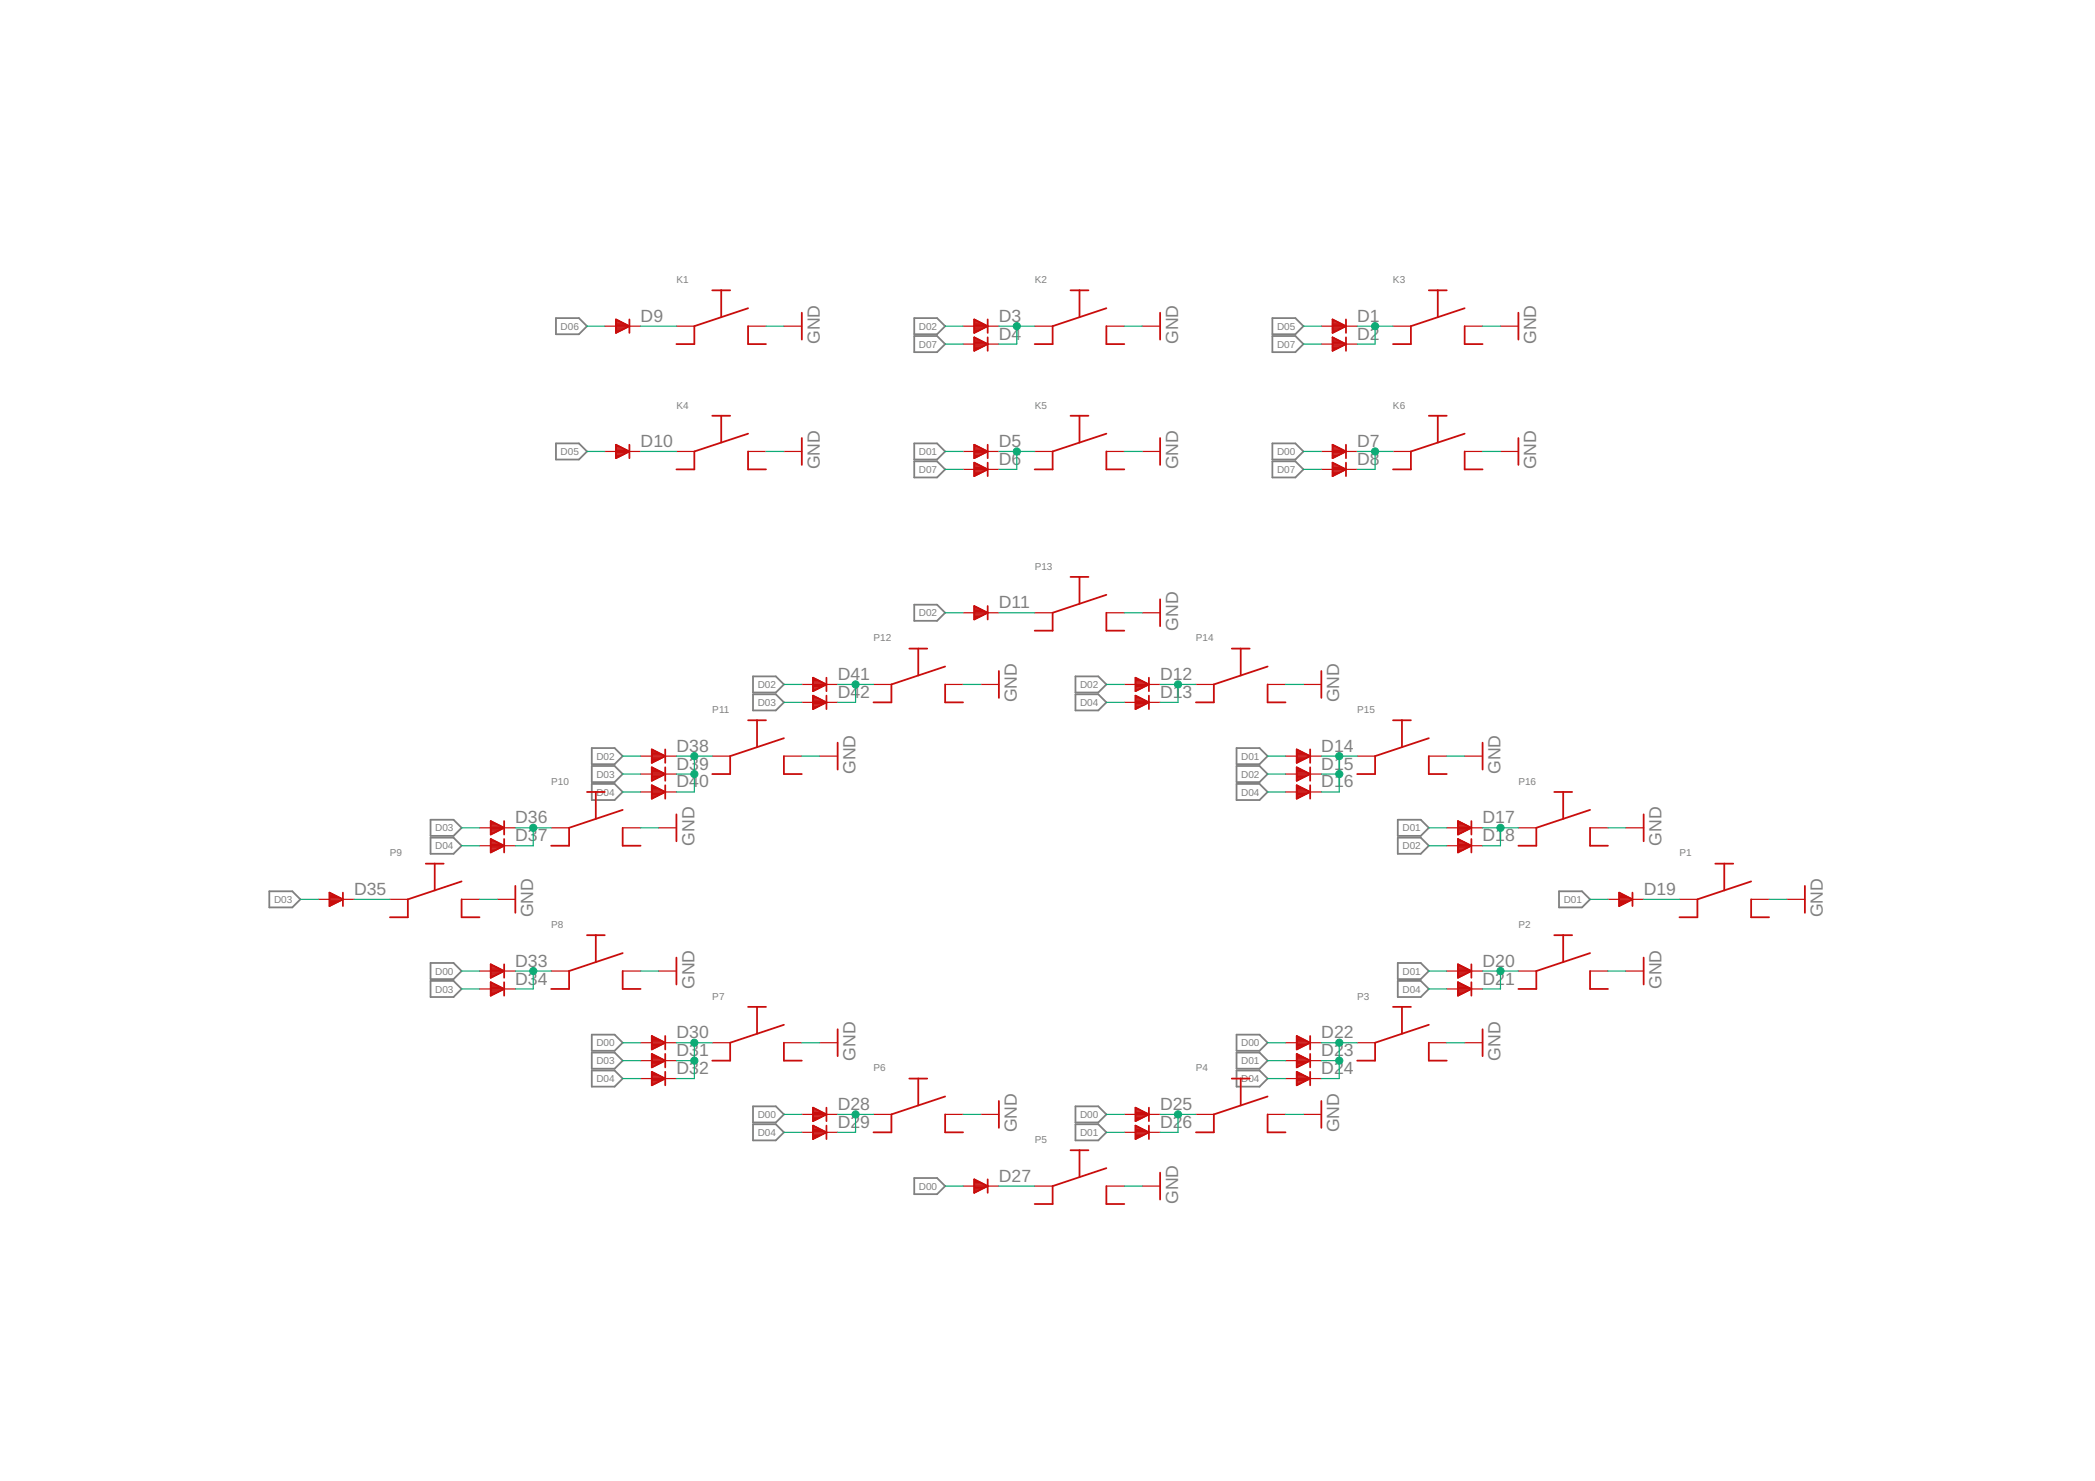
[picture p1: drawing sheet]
<svg xmlns="http://www.w3.org/2000/svg" width="297mm" height="210mm" viewBox="0 0 297 210" stroke-linecap="round" stroke-linejoin="round" font-family="sans-serif">
<g fill="none" stroke="#808080" stroke-width=".25">
<path d="M78.8 45.1h3.3l1.1 1.1-1.1 1.2h-3.3zM129.6 47.6h3.3l1.1 1.2-1.1 1.1h-3.3zM129.6 45.1h3.3l1.1 1.1-1.1 1.2h-3.3zM180.4 47.6h3.3l1.1 1.2-1.1 1.1h-3.3zM180.4 45.1h3.3l1.1 1.1-1.1 1.2h-3.3zM78.8 62.8h3.3l1.1 1.2-1.1 1.1h-3.3zM129.6 62.8h3.3l1.1 1.2-1.1 1.1h-3.3zM129.6 65.4h3.3l1.1 1.1-1.1 1.2h-3.3zM180.4 62.8h3.3l1.1 1.2-1.1 1.1h-3.3zM180.4 65.4h3.3l1.1 1.1-1.1 1.2h-3.3zM106.8 95.9h3.2l1.1 1.1-1.1 1.1h-3.2zM106.8 98.4h3.2l1.1 1.1-1.1 1.2h-3.2z"/>
<path d="M129.6 85.7h3.3l1.1 1.1-1.1 1.2h-3.3zM152.5 95.9h3.2l1.2 1.1-1.2 1.1h-3.2zM152.5 98.4h3.2l1.2 1.1-1.2 1.2h-3.2zM61 116.2h3.3l1.1 1.1-1.1 1.2h-3.3zM61 118.7h3.3l1.1 1.2-1.1 1.1h-3.3zM83.9 108.6h3.2l1.2 1.1-1.2 1.1h-3.2zM83.9 106h3.2l1.2 1.2-1.2 1.1h-3.2zM83.9 111.1h3.2l1.2 1.1-1.2 1.2h-3.2zM175.3 108.6h3.3l1.1 1.1-1.1 1.1h-3.3zM175.3 106h3.3l1.1 1.2-1.1 1.1h-3.3zM175.3 111.1h3.3l1.1 1.1-1.1 1.2h-3.3zM198.2 118.7h3.2l1.2 1.2-1.2 1.1h-3.2z"/>
<path d="M198.2 116.2h3.2l1.2 1.1-1.2 1.2h-3.2zM38.2 126.3h3.2l1.2 1.2-1.2 1.1h-3.2zM61 136.5h3.3l1.1 1.1-1.1 1.2h-3.3zM61 139h3.3l1.1 1.2-1.1 1.1h-3.3zM198.2 136.5h3.2l1.2 1.1-1.2 1.2h-3.2zM198.2 139h3.2l1.2 1.2-1.2 1.1h-3.2zM221 126.3h3.3l1.1 1.2-1.1 1.1h-3.3zM83.9 146.6h3.2l1.2 1.2-1.2 1.1h-3.2zM83.9 149.2h3.2l1.2 1.1-1.2 1.2h-3.2zM83.9 151.7h3.2l1.2 1.2-1.2 1.1h-3.2zM106.8 156.8h3.2l1.1 1.1-1.1 1.2h-3.2zM106.8 159.3h3.2l1.1 1.2-1.1 1.1h-3.2z"/>
<path d="M152.5 156.8h3.2l1.2 1.1-1.2 1.2h-3.2zM152.5 159.3h3.2l1.2 1.2-1.2 1.1h-3.2zM175.3 146.6h3.3l1.1 1.2-1.1 1.1h-3.3zM175.3 149.2h3.3l1.1 1.1-1.1 1.2h-3.3zM175.3 151.7h3.3l1.1 1.2-1.1 1.1h-3.3zM129.6 167h3.3l1.1 1.1-1.1 1.1h-3.3z"/>
</g>
<g fill="none" stroke="#c90d0c" stroke-width=".25">
<path d="M87.3 45.3l1.9 .9-1.9 1zM89.2 45.3v1.9M101 41.1h2.5M101 58.9h2.5M102.3 41.1v3.9M102.3 58.9v3.8M106.1 43.7l-7.7 2.5v2.6h-2.5M106.1 46.2v2.6h2.5M113.7 44.3v3.8M138.1 45.3l1.9 .9-1.9 1zM138.1 47.8l1.9 1-1.9 .9zM140 45.3v1.9"/>
<path d="M140 47.8v1.9M151.8 41.1h2.5M151.8 58.9h2.5M153.1 41.1v3.9M153.1 58.9v3.8M156.9 43.7l-7.7 2.5v2.6h-2.5M156.9 46.2v2.6h2.5M164.5 44.3v3.8M188.9 45.3l1.9 .9-1.9 1zM188.9 47.8l1.9 1-1.9 .9zM190.8 45.3v1.9M190.8 47.8v1.9"/>
<path d="M202.6 41.1h2.5M202.6 58.9h2.5M203.9 41.1v3.9M203.9 58.9v3.8M207.7 43.7l-7.7 2.5v2.6h-2.5M207.7 46.2v2.6h2.5M215.3 44.3v3.8M87.3 63l1.9 1-1.9 .9zM89.2 63v1.9M106.1 61.5l-7.7 2.5v2.5h-2.5M106.1 64v2.5h2.5M113.7 62.1v3.8"/>
<path d="M138.1 63l1.9 1-1.9 .9zM138.1 65.6l1.9 .9-1.9 1zM140 63v1.9M140 65.6v1.9M156.9 61.5l-7.7 2.5v2.5h-2.5M156.9 64v2.5h2.5M164.5 62.1v3.8M188.9 63l1.9 1-1.9 .9zM188.9 65.6l1.9 .9-1.9 1zM190.8 63v1.9M190.8 65.6v1.9M207.7 61.5l-7.7 2.5v2.5h-2.5"/>
<path d="M207.7 64v2.5h2.5M215.3 62.1v3.8M115.3 96.1l1.9 .9-1.9 1zM115.3 98.6l1.9 .9-1.9 1zM117.2 96.1v1.9M117.2 98.6v1.9M128.9 91.9h2.6M130.2 91.9v3.8M134 94.5l-7.6 2.5v2.5h-2.6M134 97v2.5h2.5M138.1 85.9l1.9 .9-1.9 1zM140 85.9v1.9"/>
<path d="M141.6 95.1v3.8M151.8 81.8h2.5M153.1 81.8v3.8M156.9 84.3l-7.7 2.5v2.6h-2.5M156.9 86.8v2.6h2.5M161 96.1l1.9 .9-1.9 1zM161 98.6l1.9 .9-1.9 1zM162.9 96.1v1.9M162.9 98.6v1.9M164.5 84.9v3.9M174.6 91.9h2.6M175.9 91.9v3.8"/>
<path d="M179.7 94.5l-7.6 2.5v2.5h-2.5M179.7 97v2.5h2.6M187.3 95.1v3.8M69.6 116.4l1.9 .9-1.9 1zM69.6 118.9l1.9 1-1.9 .9zM71.5 116.4v1.9M71.5 118.9v1.9M83.2 112.2h2.5M84.5 112.2v3.9M88.3 114.8l-7.6 2.5v2.6h-2.6M88.3 117.3v2.6h2.5M92.4 106.2l1.9 1-1.9 .9z"/>
<path d="M92.4 108.8l1.9 .9-1.9 1zM92.4 111.3l1.9 .9-1.9 1zM94.3 106.2v1.9M94.3 108.8v1.9M94.3 111.3v1.9M95.9 115.4v3.8M106.1 102.1h2.5M107.3 102.1v3.8M111.1 104.6l-7.6 2.6v2.5h-2.5M111.1 107.2v2.5h2.6M118.8 105.3v3.8M183.9 106.2l1.9 1-1.9 .9z"/>
<path d="M183.9 108.8l1.9 .9-1.9 1zM183.9 111.3l1.9 .9-1.9 1zM185.8 106.2v1.9M185.8 108.8v1.9M185.8 111.3v1.9M197.5 102.1h2.5M198.8 102.1v3.8M202.6 104.6l-7.6 2.6v2.5h-2.6M202.6 107.2v2.5h2.5M206.7 116.4l1.9 .9-1.9 1zM206.7 118.9l1.9 1-1.9 .9zM208.6 116.4v1.9"/>
<path d="M208.6 118.9v1.9M210.2 105.3v3.8M220.4 112.2h2.5M221.6 112.2v3.9M225.4 114.8l-7.6 2.5v2.6h-2.5M225.4 117.3v2.6h2.6M233 115.4v3.8M46.7 126.5l1.9 1-1.9 .9zM48.6 126.5v1.9M60.4 122.4h2.5M61.6 122.4v3.8M65.4 124.9l-7.6 2.6v2.5h-2.5"/>
<path d="M65.4 127.5v2.5h2.6M69.6 136.7l1.9 .9-1.9 1zM69.6 139.2l1.9 1-1.9 .9zM71.5 136.7v1.9M71.5 139.2v1.9M73.1 125.6v3.8M83.2 132.5h2.5M84.5 132.5v3.9M88.3 135.1l-7.6 2.5v2.6h-2.6M88.3 137.6v2.6h2.5M95.9 135.7v3.8M206.7 136.7l1.9 .9-1.9 1z"/>
<path d="M206.7 139.2l1.9 1-1.9 .9zM208.6 136.7v1.9M208.6 139.2v1.9M220.4 132.5h2.5M221.6 132.5v3.9M225.4 135.1l-7.6 2.5v2.6h-2.5M225.4 137.6v2.6h2.6M229.6 126.5l1.9 1-1.9 .9zM231.5 126.5v1.9M233 135.7v3.8M243.2 122.4h2.5M244.5 122.4v3.8"/>
<path d="M248.3 124.9l-7.6 2.6v2.5h-2.6M248.3 127.5v2.5h2.5M255.9 125.6v3.8M92.4 146.8l1.9 1-1.9 .9zM92.4 149.4l1.9 .9-1.9 1zM92.4 151.9l1.9 1-1.9 .9zM94.3 146.8v1.9M94.3 149.4v1.9M94.3 151.9v1.9M106.1 142.7h2.5M107.3 142.7v3.8M111.1 145.2l-7.6 2.6v2.5h-2.5"/>
<path d="M111.1 147.8v2.5h2.6M115.3 157l1.9 .9-1.9 1zM115.3 159.5l1.9 1-1.9 .9zM117.2 157v1.9M117.2 159.5v1.9M118.8 145.9v3.8M128.9 152.9h2.6M130.2 152.9v3.8M134 155.4l-7.6 2.5v2.6h-2.6M134 157.9v2.6h2.5M141.6 156v3.9M161 157l1.9 .9-1.9 1z"/>
<path d="M161 159.5l1.9 1-1.9 .9zM162.9 157v1.9M162.9 159.5v1.9M174.6 152.9h2.6M175.9 152.9v3.8M179.7 155.4l-7.6 2.5v2.6h-2.5M179.7 157.9v2.6h2.6M183.9 146.8l1.9 1-1.9 .9zM183.9 149.4l1.9 .9-1.9 1zM183.9 151.9l1.9 1-1.9 .9zM185.8 146.8v1.9M185.8 149.4v1.9"/>
<path d="M185.8 151.9v1.9M187.3 156v3.9M197.5 142.7h2.5M198.8 142.7v3.8M202.6 145.2l-7.6 2.6v2.5h-2.6M202.6 147.8v2.5h2.5M210.2 145.9v3.8M138.1 167.2l1.9 .9-1.9 1zM140 167.2v1.9M151.8 163h2.5M153.1 163v3.8M156.9 165.6l-7.7 2.5v2.5h-2.5"/>
<path d="M156.9 168.1v2.5h2.5M164.5 166.2v3.8"/>
</g>
<g fill="none" stroke="#c90d0c" stroke-width=".17">
<path d="M85.7 46.2h1.6M87.3 47.1h.2M87.3 47h.4M87.3 46.9h.7M87.3 46.7h.9M87.3 46.6h1.2M87.3 46.5h1.4M87.3 46.4h1.6M87.3 46.2h1.9M87.3 46.1h1.8M87.3 46h1.5M87.3 45.9h1.3"/>
<path d="M87.3 45.8h1M87.3 45.7h.8M87.3 45.5h.6M87.3 45.4h.3M87.3 45.3h.1M87.3 45.3l1.9 .9-1.9 1zM89.2 46.2h1.6M95.9 46.2h2.5M106.1 46.2h2.5M111.1 46.2h2.6M136.5 46.2h1.6M136.5 48.8h3.5"/>
<path d="M138.1 47.1h.2M138.1 47h.4M138.1 46.9h.7M138.1 46.7h.9M138.1 46.6h1.2M138.1 46.5h1.4M138.1 46.4h1.6M138.1 46.2h1.9M138.1 46.1h1.8M138.1 46h1.5M138.1 45.9h1.3M138.1 45.8h1"/>
<path d="M138.1 45.7h.8M138.1 45.5h.6M138.1 45.4h.3M138.1 45.3h.1M138.1 49.6h.2M138.1 49.5h.4M138.1 49.4h.7M138.1 49.3h.9M138.1 49.1h1.2M138.1 49h1.4M138.1 48.9h1.6M138.1 48.7h1.7"/>
<path d="M138.1 48.6h1.5M138.1 48.4h1.3M138.1 48.3h1M138.1 48.2h.8M138.1 48.1h.5M138.1 47.9h.3M138.1 47.8h.1M138.1 45.3l1.9 .9-1.9 1zM138.1 47.8v1.9l1.9-.9M138.1 47.8l1.9 1M140 46.2h1.6M140 48.8h1.6"/>
<path d="M146.7 46.2h2.5M156.9 46.2h2.5M161.9 46.2h2.6M187.3 46.2h1.6M187.3 48.8h3.5M188.9 45.3l1.9 .9-1.9 1zM188.9 47.8v1.9l1.9-.9M188.9 47.1h.2M188.9 47h.4M188.9 46.9h.7M188.9 46.7h.9M188.9 46.6h1.1"/>
<path d="M188.9 46.5h1.4M188.9 46.4h1.6M188.9 46.2h1.9M188.9 46.1h1.8M188.9 46h1.5M188.9 45.9h1.3M188.9 45.8h1M188.9 45.7h.8M188.9 45.5h.6M188.9 45.4h.3M188.9 45.3h.1M188.9 47.8l1.9 1"/>
<path d="M188.9 49.6h.2M188.9 49.5h.4M188.9 49.4h.7M188.9 49.3h.9M188.9 49.1h1.2M188.9 49h1.4M188.9 48.9h1.6M188.9 48.7h1.7M188.9 48.6h1.5M188.9 48.4h1.3M188.9 48.3h1M188.9 48.2h.8"/>
<path d="M188.9 48.1h.5M188.9 47.9h.3M188.9 47.8h.1M190.8 46.2h1.6M190.8 48.8h1.6M197.5 46.2h2.5M207.7 46.2h2.5M212.7 46.2h2.6M85.7 64h5.1M87.3 64.8h.3M87.3 64.7h.5M87.3 64.6h.8"/>
<path d="M87.3 64.5h1M87.3 64.3h1.2M87.3 64.2h1.5M87.3 64.1h1.7M87.3 63.9h1.7M87.3 63.8h1.5M87.3 63.6h1.2M87.3 63.5h1M87.3 63.4h.7M87.3 63.3h.5M87.3 63.1h.2M87.3 63l1.9 1-1.9 .9z"/>
<path d="M95.9 64h2.5M106.1 64h2.5M111.1 64h2.6M136.5 64h5.1M136.5 66.5h5.1M138.1 63l1.9 1-1.9 .9zM138.1 65.6l1.9 .9-1.9 1zM138.1 64.8h.3M138.1 64.7h.5M138.1 64.6h.8M138.1 64.5h1M138.1 64.3h1.2"/>
<path d="M138.1 64.2h1.5M138.1 64.1h1.7M138.1 63.9h1.7M138.1 63.8h1.4M138.1 63.6h1.2M138.1 63.5h1M138.1 63.4h.7M138.1 63.3h.5M138.1 63.1h.2M138.1 67.5h.1M138.1 67.4h.3M138.1 67.2h.5"/>
<path d="M138.1 67.1h.8M138.1 67h1M138.1 66.9h1.3M138.1 66.8h1.5M138.1 66.6h1.7M138.1 66.4h1.7M138.1 66.3h1.4M138.1 66.2h1.2M138.1 66h.9M138.1 65.9h.7M138.1 65.8h.5M138.1 65.7h.2"/>
<path d="M146.7 64h2.5M156.9 64h2.5M161.9 64h2.6M187.3 64h5.1M187.3 66.5h3.5M188.9 63l1.9 1-1.9 .9zM188.9 64.8h.3M188.9 64.7h.5M188.9 64.6h.8M188.9 64.5h1M188.9 64.3h1.2M188.9 64.2h1.5"/>
<path d="M188.9 64.1h1.7M188.9 63.9h1.7M188.9 63.8h1.4M188.9 63.6h1.2M188.9 63.5h.9M188.9 63.4h.7M188.9 63.3h.5M188.9 63.1h.2M188.9 67.4h.3M188.9 67.2h.5M188.9 67.1h.8M188.9 67h1"/>
<path d="M188.9 66.9h1.2M188.9 66.8h1.5M188.9 66.6h1.7M188.9 66.4h1.7M188.9 66.3h1.4M188.9 66.2h1.2M188.9 66h.9M188.9 65.9h.7M188.9 65.8h.5M188.9 65.7h.2M188.9 67.5h.1M190.8 66.5l-1.9-.9v1.9"/>
<path d="M190.8 66.5h1.6M190.8 66.5l-1.9 1M197.5 64h2.5M207.7 64h2.5M212.7 64h2.6M113.7 97h3.4M113.7 99.5h1.6M115.3 97.9h.1M115.3 97.7h.4M115.3 97.6h.6M115.3 97.5h.9M115.3 97.4h1.1"/>
<path d="M115.3 97.3h1.3M115.3 97.2h1.6M115.3 96.9h1.7M115.3 96.8h1.5M115.3 96.7h1.2M115.3 96.5h1M115.3 96.4h.7M115.3 96.3h.5M115.3 96.2h.2M115.3 96.1h.1M115.3 99.9h1.1M115.3 99.8h1.4"/>
<path d="M115.3 99.7h1.6M115.3 99.6h1.8M115.3 99.4h1.7M115.3 99.3h1.4M115.3 99.2h1.2M115.3 99.1h1M115.3 99h.7M115.3 98.8h.5M115.3 98.7h.2M115.3 98.6h.1M115.3 96.1v1.9l1.9-1M115.3 98.6v1.9l1.9-1"/>
<path d="M115.3 96.1l1.9 .9M115.3 98.6l1.9 .9M117.2 97h1.6M117.2 99.5h1.6M123.8 97h2.6M134 97h2.5M136.5 86.8h1.6M138.1 85.9l1.9 .9-1.9 1zM138.1 87.7h.1M138.1 87.6h.4M138.1 87.5h.6M138.1 87.4h.9"/>
<path d="M138.1 87.3h1.1M138.1 87.1h1.3M138.1 87h1.6M138.1 86.9h1.8M138.1 86.8h1.8M138.1 86.7h1.6M138.1 86.5h1.3M138.1 86.4h1.1M138.1 86.3h.8M138.1 86.2h.6M138.1 86.1h.4M138.1 85.9h.1"/>
<path d="M139.1 97h2.5M140 86.8h1.6M146.7 86.8h2.5M156.9 86.8h2.5M159.4 97h3.4M159.4 99.5h1.6M161 96.1l1.9 .9M161 96.1v1.9l1.9-1M161 98.6v1.9l1.9-1M161 97.9h.2M161 97.7h.4M161 97.6h.6"/>
<path d="M161 97.5h.9M161 97.4h1.1M161 97.3h1.4M161 97.2h1.6M161 96.9h1.7M161 96.8h1.5M161 96.7h1.2M161 96.5h1M161 96.4h.8M161 96.3h.5M161 96.2h.3M161 96.1h.1"/>
<path d="M161 98.6l1.9 .9M161 99.9h1.1M161 99.8h1.4M161 99.7h1.6M161 99.6h1.9M161 99.4h1.7M161 99.3h1.5M161 99.2h1.2M161 99.1h1M161 99h.7M161 98.8h.5M161 98.7h.2"/>
<path d="M161 98.6h.1M161.9 86.8h2.6M162.9 97h1.6M162.9 99.5h1.6M169.6 97h2.5M179.7 97h2.6M184.8 97h2.5M68 117.3h1.6M68 119.9h1.6M69.6 118.3h.1M69.6 118.1h.2M69.6 118h.5"/>
<path d="M69.6 117.9h.7M69.6 117.8h.9M69.6 117.7h1.2M69.6 117.5h1.4M69.6 117.4h1.7M69.6 117.3h1.8M69.6 117.2h1.6M69.6 117.1h1.3M69.6 116.9h1.1M69.6 116.8h.9M69.6 116.7h.6M69.6 116.6h.4"/>
<path d="M69.6 116.5h.1M69.6 120h1.7M69.6 119.8h1.8M69.6 119.7h1.6M69.6 119.6h1.3M69.6 119.5h1.1M69.6 119.3h.8M69.6 119.2h.6M69.6 119.1h.4M69.6 119h.1M69.6 116.4l1.9 .9-1.9 1zM69.6 118.9l1.9 1-1.9 .9z"/>
<path d="M71.5 117.3h1.6M71.5 119.9h1.6M78.1 117.3h2.6M88.3 117.3h2.5M90.8 107.2h5.1M90.8 109.7h1.6M90.8 112.2h1.6M92.4 108h.2M92.4 107.9h.5M92.4 107.8h.7M92.4 107.7h1M92.4 107.5h1.2"/>
<path d="M92.4 107.4h1.5M92.4 107.3h1.7M92.4 107h1.7M92.4 106.9h1.5M92.4 106.8h1.2M92.4 106.7h1M92.4 106.6h.7M92.4 106.4h.5M92.4 106.3h.2M92.4 110.5h.2M92.4 110.4h.5M92.4 110.3h.7"/>
<path d="M92.4 110.2h1M92.4 110.1h1.2M92.4 109.9h1.5M92.4 109.8h1.7M92.4 109.7h1.9M92.4 109.6h1.7M92.4 109.5h1.4M92.4 109.3h1.2M92.4 109.2h.9M92.4 109.1h.7M92.4 109h.5M92.4 108.9h.2"/>
<path d="M92.4 113.1h.3M92.4 112.9h.5M92.4 112.8h.8M92.4 112.7h1M92.4 112.6h1.2M92.4 112.5h1.5M92.4 112.4h1.7M92.4 112.2h1.9M92.4 112.1h1.7M92.4 112h1.4M92.4 111.9h1.2M92.4 111.7h.9"/>
<path d="M92.4 111.6h.7M92.4 111.5h.5M92.4 111.4h.2M92.4 106.2l1.9 1-1.9 .9zM92.4 108.8l1.9 .9-1.9 1zM92.4 111.3l1.9 .9-1.9 1zM93.4 117.3h2.5M94.3 109.7h1.6M94.3 112.2h1.6M101 107.2h2.5M111.1 107.2h2.6M115.3 100.4h.2"/>
<path d="M115.3 100.3h.4M115.3 100.2h.6M115.3 100.1h.9M116.2 107.2h2.6M161 100.4h.2M161 100.3h.4M161 100.2h.6M161 100.1h.9M182.3 107.2h5M182.3 109.7h1.6M182.3 112.2h1.6M183.9 106.2l1.9 1-1.9 .9z"/>
<path d="M183.9 108.8l1.9 .9-1.9 1zM183.9 111.3l1.9 .9-1.9 1zM183.9 108h.2M183.9 107.9h.4M183.9 107.8h.7M183.9 107.7h.9M183.9 107.5h1.1M183.9 107.4h1.4M183.9 107.3h1.6M183.9 107h1.6M183.9 106.9h1.4M183.9 106.8h1.1"/>
<path d="M183.9 106.7h.9M183.9 106.6h.7M183.9 106.4h.4M183.9 106.3h.2M183.9 110.5h.2M183.9 110.4h.4M183.9 110.3h.7M183.9 110.2h.9M183.9 110.1h1.1M183.9 109.9h1.4M183.9 109.8h1.6M183.9 109.7h1.8"/>
<path d="M183.9 109.6h1.6M183.9 109.5h1.4M183.9 109.3h1.1M183.9 109.2h.9M183.9 109.1h.6M183.9 109h.4M183.9 108.9h.2M183.9 113.1h.2M183.9 112.9h.4M183.9 112.8h.7M183.9 112.7h.9M183.9 112.6h1.2"/>
<path d="M183.9 112.5h1.4M183.9 112.4h1.6M183.9 112.2h1.8M183.9 112.1h1.6M183.9 112h1.4M183.9 111.9h1.1M183.9 111.7h.9M183.9 111.6h.6M183.9 111.5h.4M183.9 111.4h.1M185.8 109.7h1.5M185.8 112.2h1.5"/>
<path d="M192.4 107.2h2.6M202.6 107.2h2.5M205.1 117.3h1.6M205.1 119.9h1.6M206.7 116.4l1.9 .9-1.9 1zM206.7 118.9l1.9 1-1.9 .9zM206.7 118.3h.1M206.7 118.1h.3M206.7 118h.5M206.7 117.9h.8M206.7 117.8h1M206.7 117.7h1.2"/>
<path d="M206.7 117.5h1.5M206.7 117.4h1.7M206.7 117.3h1.9M206.7 117.2h1.6M206.7 117.1h1.4M206.7 116.9h1.1M206.7 116.8h.9M206.7 116.7h.6M206.7 116.6h.4M206.7 116.5h.2M206.7 120h1.7M206.7 119.8h1.9"/>
<path d="M206.7 119.7h1.6M206.7 119.6h1.4M206.7 119.5h1.1M206.7 119.3h.9M206.7 119.2h.6M206.7 119.1h.4M206.7 119h.2M207.7 107.2h2.5M208.6 117.3h1.6M208.6 119.9h1.6M215.3 117.3h2.5M225.4 117.3h2.6"/>
<path d="M230.5 117.3h2.5M45.1 127.5h1.6M46.7 128.4h.1M46.7 128.3h.3M46.7 128.1h.6M46.7 128h.8M46.7 127.9h1.1M46.7 127.8h1.3M46.7 127.7h1.5M46.7 127.6h1.8M46.7 127.4h1.8M46.7 127.3h1.6"/>
<path d="M46.7 127.2h1.3M46.7 127.1h1.1M46.7 126.9h.8M46.7 126.8h.6M46.7 126.7h.4M46.7 126.6h.1M46.7 126.5l1.9 1-1.9 .9zM48.6 127.5h1.6M55.3 127.5h2.5M65.4 127.5h2.6M68 137.6h1.6M69.6 120.8h.1"/>
<path d="M69.6 120.7h.2M69.6 120.5h.5M69.6 120.4h.7M69.6 120.3h1M69.6 120.2h1.2M69.6 120.1h1.5M69.6 138.5h.1M69.6 138.4h.3M69.6 138.3h.6M69.6 138.2h.8M69.6 138h1.1M69.6 137.9h1.3"/>
<path d="M69.6 137.8h1.5M69.6 137.7h1.8M69.6 137.6h1.7M69.6 137.4h1.5M69.6 137.3h1.2M69.6 137.2h1M69.6 137.1h.8M69.6 136.9h.5M69.6 136.8h.3M69.6 136.7h.1M69.6 140h1.5M69.6 139.8h1.2"/>
<path d="M69.6 139.7h1M69.6 139.6h.7M69.6 139.5h.5M69.6 139.4h.2M69.6 139.2h.1M69.6 136.7l1.9 .9-1.9 1zM69.6 139.2l1.9 1-1.9 .9zM70.5 127.5h2.6M71.5 137.6h1.6M78.1 137.6h2.6M88.3 137.6h2.5M93.4 137.6h2.5"/>
<path d="M205.1 137.6h1.6M206.7 136.7l1.9 .9-1.9 1zM206.7 139.2l1.9 1-1.9 .9zM206.7 120.8h.1M206.7 120.7h.3M206.7 120.5h.5M206.7 120.4h.8M206.7 120.3h1M206.7 120.2h1.2M206.7 120.1h1.5M206.7 138.5h.1M206.7 138.4h.4"/>
<path d="M206.7 138.3h.6M206.7 138.2h.9M206.7 138h1.1M206.7 137.9h1.3M206.7 137.8h1.6M206.7 137.7h1.8M206.7 137.6h1.7M206.7 137.4h1.5M206.7 137.3h1.3M206.7 137.2h1M206.7 137.1h.8M206.7 136.9h.6"/>
<path d="M206.7 136.8h.3M206.7 136.7h.1M206.7 140h1.5M206.7 139.8h1.3M206.7 139.7h1M206.7 139.6h.8M206.7 139.5h.5M206.7 139.4h.3M206.7 139.2h.1M208.6 137.6h1.6M215.3 137.6h2.5M225.4 137.6h2.6"/>
<path d="M228 127.5h1.6M229.6 126.5l1.9 1-1.9 .9zM229.6 128.4h.1M229.6 128.3h.3M229.6 128.1h.5M229.6 128h.8M229.6 127.9h1M229.6 127.8h1.2M229.6 127.7h1.5M229.6 127.6h1.7M229.6 127.4h1.8M229.6 127.3h1.5"/>
<path d="M229.6 127.2h1.3M229.6 127.1h1.1M229.6 126.9h.8M229.6 126.8h.6M229.6 126.7h.3M229.6 126.6h.1M230.5 137.6h2.5M231.5 127.5h1.5M238.1 127.5h2.6M248.3 127.5h2.5M253.4 127.5h2.5M68 140.2h1.6"/>
<path d="M69.6 141.1h.1M69.6 140.9h.4M69.6 140.8h.6M69.6 140.7h.8M69.6 140.6h1.1M69.6 140.4h1.3M69.6 140.3h1.6M69.6 140.2h1.8M69.6 140.1h1.7M71.5 140.2h1.6M90.8 147.8h1.6M90.8 150.3h1.6"/>
<path d="M90.8 152.9h5.1M92.4 148.7h.2M92.4 148.5h.4M92.4 148.4h.7M92.4 148.3h.9M92.4 148.2h1.2M92.4 148h1.4M92.4 147.9h1.6M92.4 147.8h1.9M92.4 147.7h1.7M92.4 147.6h1.5M92.4 147.4h1.2"/>
<path d="M92.4 147.3h1M92.4 147.2h.8M92.4 147.1h.5M92.4 147h.3M92.4 151.2h.2M92.4 151.1h.5M92.4 150.9h.7M92.4 150.8h.9M92.4 150.7h1.2M92.4 150.6h1.4M92.4 150.5h1.7M92.4 150.3h1.9"/>
<path d="M92.4 150.2h1.7M92.4 150.1h1.5M92.4 150h1.2M92.4 149.9h1M92.4 149.7h.8M92.4 149.6h.5M92.4 149.5h.3M92.4 153.7h.2M92.4 153.6h.5M92.4 153.5h.7M92.4 153.4h.9M92.4 153.2h1.2"/>
<path d="M92.4 153.1h1.4M92.4 153h1.7M92.4 152.8h1.7M92.4 152.6h1.5M92.4 152.5h1.2M92.4 152.4h1M92.4 152.3h.7M92.4 152.1h.5M92.4 152h.2M92.4 146.8l1.9 1M92.4 146.8v1.9l1.9-.9M92.4 149.4v1.9l1.9-1"/>
<path d="M92.4 151.9l1.9 1-1.9 .9zM92.4 146.8h.1M92.4 149.4l1.9 .9M92.4 149.4h.1M94.3 147.8h1.6M94.3 150.3h1.6M101 147.8h2.5M111.1 147.8h2.6M113.7 157.9h5.1M115.3 158.8h.2M115.3 158.7h.4M115.3 158.5h.7"/>
<path d="M115.3 158.4h.9M115.3 158.3h1.2M115.3 158.2h1.4M115.3 158.1h1.6M115.3 157.8h1.6M115.3 157.7h1.4M115.3 157.6h1.1M115.3 157.5h.9M115.3 157.3h.7M115.3 157.2h.4M115.3 157.1h.2M115.3 160h.9"/>
<path d="M115.3 159.9h.7M115.3 159.7h.4M115.3 159.6h.2M115.3 157l1.9 .9-1.9 1zM116.2 147.8h2.6M123.8 157.9h2.6M134 157.9h2.5M139.1 157.9h2.5M159.4 157.9h5.1M161 157l1.9 .9-1.9 1zM161 158.8h.2M161 158.7h.5"/>
<path d="M161 158.5h.7M161 158.4h.9M161 158.3h1.2M161 158.2h1.4M161 158.1h1.7M161 157.8h1.6M161 157.7h1.4M161 157.6h1.2M161 157.5h.9M161 157.3h.7M161 157.2h.4M161 157.1h.2"/>
<path d="M161 160h.9M161 159.9h.7M161 159.7h.4M161 159.6h.2M169.6 157.9h2.5M179.7 157.9h2.6M182.3 147.8h1.6M182.3 150.3h1.6M182.3 152.9h5M183.9 146.8v1.9l1.9-.9M183.9 149.4v1.9l1.9-1M183.9 151.9l1.9 1-1.9 .9z"/>
<path d="M183.9 146.8l1.9 1M183.9 148.7h.1M183.9 148.5h.4M183.9 148.4h.6M183.9 148.3h.8M183.9 148.2h1.1M183.9 148h1.3M183.9 147.9h1.6M183.9 147.8h1.8M183.9 147.7h1.6M183.9 147.6h1.4M183.9 147.4h1.2"/>
<path d="M183.9 147.3h.9M183.9 147.2h.7M183.9 147.1h.4M183.9 147h.2M183.9 146.8v.1M183.9 149.4l1.9 .9M183.9 151.2h.1M183.9 151.1h.4M183.9 150.9h.6M183.9 150.8h.9M183.9 150.7h1.1M183.9 150.6h1.4"/>
<path d="M183.9 150.5h1.6M183.9 150.3h1.8M183.9 150.2h1.6M183.9 150.1h1.4M183.9 150h1.2M183.9 149.9h.9M183.9 149.7h.7M183.9 149.6h.4M183.9 149.5h.2M183.9 149.4h.1M183.9 153.7h.1M183.9 153.6h.4"/>
<path d="M183.9 153.5h.6M183.9 153.4h.9M183.9 153.2h1.1M183.9 153.1h1.4M183.9 153h1.6M183.9 152.8h1.6M183.9 152.6h1.4M183.9 152.5h1.1M183.9 152.4h.9M183.9 152.3h.7M183.9 152.1h.4M183.9 152h.2"/>
<path d="M184.8 157.9h2.5M185.8 147.8h1.5M185.8 150.3h1.5M192.4 147.8h2.6M202.6 147.8h2.5M205.1 140.2h1.6M206.7 141.1h.1M206.7 140.9h.4M206.7 140.8h.6M206.7 140.7h.9M206.7 140.6h1.1M206.7 140.4h1.3"/>
<path d="M206.7 140.3h1.6M206.7 140.2h1.8M206.7 140.1h1.7M207.7 147.8h2.5M208.6 140.2h1.6M113.7 160.5h1.6M115.3 161.3h.2M115.3 161.2h.5M115.3 161.1h.7M115.3 161h.9M115.3 160.8h1.2M115.3 160.7h1.4"/>
<path d="M115.3 160.6h1.7M115.3 160.5h1.9M115.3 160.4h1.6M115.3 160.2h1.4M115.3 160.1h1.1M115.3 161.4v.1M117.2 160.5h1.6M117.2 160.5l-1.9-1v1.9M117.2 160.5l-1.9 .9M136.5 168.1h1.6M138.1 169h.1M138.1 168.9h.3"/>
<path d="M138.1 168.8h.6M138.1 168.7h.8M138.1 168.6h1M138.1 168.4h1.3M138.1 168.3h1.5M138.1 168.2h1.8M138.1 168.1h1.9M138.1 168h1.6M138.1 167.8h1.4M138.1 167.7h1.2M138.1 167.6h.9M138.1 167.5h.7"/>
<path d="M138.1 167.3h.4M138.1 167.2h.2M140 168.1l-1.9-.9v1.9M140 168.1h1.6M140 168.1l-1.9 1M146.7 168.1h2.5M156.9 168.1h2.5M159.4 160.5h1.6M161 161.4v.1M161 161.3h.2M161 161.2h.5M161 161.1h.7"/>
<path d="M161 161h1M161 160.8h1.2M161 160.7h1.4M161 160.6h1.7M161 160.5h1.9M161 160.4h1.6M161 160.2h1.4M161 160.1h1.2M161.9 168.1h2.6M162.9 160.5l-1.9-1v1.9M162.9 160.5h1.6M162.9 160.5l-1.9 .9"/>
</g>
<g fill="none" stroke="#0dab76" stroke-width=".17">
<path d="M83.2 46.2h2.5M90.8 46.2h5.1M108.6 46.2h2.5M134 48.8h2.5M134 46.2h2.5M141.6 46.2h5.1M144.2 46.2v2.6h-2.6M159.4 46.2h2.5M184.8 48.8h2.5M184.8 46.2h2.5M192.4 46.2h5.1M195 46.2v2.6h-2.6"/>
<path d="M210.2 46.2h2.5M83.2 64h2.5M90.8 64h5.1M108.6 64h2.5M134 66.5h2.5M134 64h2.5M141.6 64h5.1M144.2 64v2.5h-2.6M159.4 64h2.5M184.8 66.5h2.5M184.8 64h2.5M192.4 64h5.1"/>
<path d="M195 64v2.5h-2.6M210.2 64h2.5M111.1 97h2.6M111.1 99.5h2.6M118.8 97h5M121.3 97v2.5h-2.5M134 86.8h2.5M136.5 97h2.6M141.6 86.8h5.1M156.9 97h2.5M156.9 99.5h2.5M159.4 86.8h2.5"/>
<path d="M164.5 97h5.1M167 97v2.5h-2.5M182.3 97h2.5M65.4 119.9h2.6M65.4 117.3h2.6M73.1 117.3h5M75.6 117.3v2.6h-2.5M88.3 109.7h2.5M88.3 107.2h2.5M88.3 112.2h2.5M90.8 117.3h2.6M95.9 109.7h2.5"/>
<path d="M95.9 107.2h5.1M98.4 107.2v5h-2.5M113.7 107.2h2.5M179.7 109.7h2.6M179.7 107.2h2.6M179.7 112.2h2.6M187.3 109.7h2.6M187.3 107.2h5.1M189.9 107.2v5h-2.6M202.6 119.9h2.5M202.6 117.3h2.5M205.1 107.2h2.6"/>
<path d="M210.2 117.3h5.1M212.7 117.3v2.6h-2.5M228 117.3h2.5M42.6 127.5h2.5M50.2 127.5h5.1M65.4 137.6h2.6M68 127.5h2.5M73.1 137.6h5M75.6 137.6v2.6h-2.5M90.8 137.6h2.6M202.6 137.6h2.5M210.2 137.6h5.1"/>
<path d="M212.7 137.6v2.6h-2.5M225.4 127.5h2.6M228 137.6h2.5M233 127.5h5.1M250.8 127.5h2.6M65.4 140.2h2.6M88.3 150.3h2.5M88.3 147.8h2.5M88.3 152.9h2.5M95.9 150.3h2.5M95.9 147.8h5.1M98.4 147.8v5.1h-2.5"/>
<path d="M111.1 157.9h2.6M113.7 147.8h2.5M118.8 157.9h5M121.3 157.9v2.6h-2.5M136.5 157.9h2.6M156.9 157.9h2.5M164.5 157.9h5.1M167 157.9v2.6h-2.5M179.7 150.3h2.6M179.7 147.8h2.6M179.7 152.9h2.6M182.3 157.9h2.5"/>
<path d="M187.3 150.3h2.6M187.3 147.8h5.1M189.9 147.8v5.1h-2.6M202.6 140.2h2.5M205.1 147.8h2.6M111.1 160.5h2.6M134 168.1h2.5M141.6 168.1h5.1M156.9 160.5h2.5M159.4 168.1h2.5"/>
</g>
<g fill="#0dab76" stroke="#0dab76" stroke-width=".14">
<circle cx="195" cy="46.2" r=".51"/>
<circle cx="144.2" cy="46.2" r=".51"/>
<circle cx="144.2" cy="64" r=".51"/>
<circle cx="195" cy="64" r=".51"/>
<circle cx="189.9" cy="109.7" r=".51"/>
<circle cx="189.9" cy="107.2" r=".51"/>
<circle cx="167" cy="97" r=".51"/>
<circle cx="212.7" cy="117.3" r=".51"/>
<circle cx="212.7" cy="137.6" r=".51"/>
<circle cx="189.9" cy="150.3" r=".51"/>
<circle cx="189.9" cy="147.8" r=".51"/>
<circle cx="167" cy="157.9" r=".51"/>
<circle cx="121.3" cy="157.9" r=".51"/>
<circle cx="98.4" cy="150.3" r=".51"/>
<circle cx="98.4" cy="147.8" r=".51"/>
<circle cx="75.6" cy="137.6" r=".51"/>
<circle cx="75.6" cy="117.3" r=".51"/>
<circle cx="98.4" cy="109.7" r=".51"/>
<circle cx="98.4" cy="107.2" r=".51"/>
<circle cx="121.3" cy="97" r=".51"/>
</g>
<g font-size="2.5" fill="#808080">
<text x="90.8" y="45.6">D9</text>
<text x="141.6" y="45.6">D3</text>
<text x="192.4" y="45.6">D1</text>
<text x="116.2" y="48.8" transform="rotate(-90 116.2 48.8)">GND</text>
<text x="141.6" y="48.1">D4</text>
<text x="167" y="48.8" transform="rotate(-90 167 48.8)">GND</text>
<text x="192.4" y="48.1">D2</text>
<text x="217.8" y="48.8" transform="rotate(-90 217.8 48.8)">GND</text>
<text x="90.8" y="63.4">D10</text>
<text x="141.6" y="63.4">D5</text>
<text x="141.6" y="65.9">D6</text>
<text x="192.4" y="63.4">D7</text>
<text x="192.4" y="65.9">D8</text>
<text x="116.2" y="66.5" transform="rotate(-90 116.2 66.5)">GND</text>
<text x="167" y="66.5" transform="rotate(-90 167 66.5)">GND</text>
<text x="217.8" y="66.5" transform="rotate(-90 217.8 66.5)">GND</text>
<text x="141.6" y="86.2">D11</text>
<text x="167" y="89.4" transform="rotate(-90 167 89.4)">GND</text>
<text x="118.8" y="96.4">D41</text>
<text x="118.8" y="98.9">D4</text>
<text x="122" y="98.9">2</text>
<text x="144.2" y="99.5" transform="rotate(-90 144.2 99.5)">GND</text>
<text x="164.5" y="96.4">D12</text>
<text x="164.5" y="98.9">D1</text>
<text x="167.7" y="98.9">3</text>
<text x="189.9" y="99.5" transform="rotate(-90 189.9 99.5)">GND</text>
<text x="95.9" y="106.5">D38</text>
<text x="187.3" y="106.5">D14</text>
<text x="95.9" y="109.1">D3</text>
<text x="95.9" y="111.6">D4</text>
<text x="99.1" y="109.1">9</text>
<text x="99.1" y="111.6">0</text>
<text x="121.3" y="109.7" transform="rotate(-90 121.3 109.7)">GND</text>
<text x="187.3" y="109.1">D1</text>
<text x="187.3" y="111.6">D1</text>
<text x="190.5" y="109.1">5</text>
<text x="190.5" y="111.6">6</text>
<text x="212.7" y="109.7" transform="rotate(-90 212.7 109.7)">GND</text>
<text x="73.1" y="116.7">D36</text>
<text x="73.1" y="119.2">D3</text>
<text x="76.3" y="119.2">7</text>
<text x="98.5" y="119.9" transform="rotate(-90 98.5 119.9)">GND</text>
<text x="210.2" y="116.7">D17</text>
<text x="210.2" y="119.2">D1</text>
<text x="213.4" y="119.2">8</text>
<text x="235.6" y="119.9" transform="rotate(-90 235.6 119.9)">GND</text>
<text x="50.2" y="126.8">D35</text>
<text x="75.6" y="130" transform="rotate(-90 75.6 130)">GND</text>
<text x="233.1" y="126.8">D19</text>
<text x="258.5" y="130" transform="rotate(-90 258.5 130)">GND</text>
<text x="73.1" y="137">D33</text>
<text x="210.2" y="137">D20</text>
<text x="73.1" y="139.5">D3</text>
<text x="76.3" y="139.5">4</text>
<text x="98.5" y="140.2" transform="rotate(-90 98.5 140.2)">GND</text>
<text x="210.2" y="139.5">D2</text>
<text x="213.4" y="139.5">1</text>
<text x="235.6" y="140.2" transform="rotate(-90 235.6 140.2)">GND</text>
<text x="95.9" y="147.2">D30</text>
<text x="95.9" y="149.7">D3</text>
<text x="99.1" y="149.7">1</text>
<text x="187.3" y="147.2">D22</text>
<text x="187.3" y="149.7">D2</text>
<text x="190.5" y="149.7">3</text>
<text x="95.9" y="152.2">D3</text>
<text x="99.1" y="152.2">2</text>
<text x="121.3" y="150.3" transform="rotate(-90 121.3 150.3)">GND</text>
<text x="187.3" y="152.2">D2</text>
<text x="190.5" y="152.2">4</text>
<text x="212.7" y="150.3" transform="rotate(-90 212.7 150.3)">GND</text>
<text x="118.8" y="157.3">D28</text>
<text x="118.8" y="159.8">D2</text>
<text x="122" y="159.8">9</text>
<text x="144.2" y="160.5" transform="rotate(-90 144.2 160.5)">GND</text>
<text x="164.5" y="157.3">D25</text>
<text x="164.5" y="159.8">D2</text>
<text x="167.7" y="159.8">6</text>
<text x="189.9" y="160.5" transform="rotate(-90 189.9 160.5)">GND</text>
<text x="141.6" y="167.5">D27</text>
<text x="167" y="170.6" transform="rotate(-90 167 170.6)">GND</text>
</g>
<g font-size="1.4" fill="#808080">
<text x="95.9" y="40.1">K1</text>
<text x="146.7" y="40.1">K2</text>
<text x="197.5" y="40.1">K3</text>
<text x="79.5" y="46.7">D06</text>
<text x="130.3" y="46.7">D02</text>
<text x="181.1" y="46.7">D05</text>
<text x="130.3" y="49.3">D07</text>
<text x="181.1" y="49.3">D07</text>
<text x="95.9" y="57.9">K4</text>
<text x="146.7" y="57.9">K5</text>
<text x="197.5" y="57.9">K6</text>
<text x="79.5" y="64.5">D05</text>
<text x="130.3" y="64.5">D01</text>
<text x="181.1" y="64.5">D00</text>
<text x="130.3" y="67">D07</text>
<text x="181.1" y="67">D07</text>
<text x="146.7" y="80.8">P13</text>
<text x="130.3" y="87.4">D02</text>
<text x="123.9" y="90.9">P12</text>
<text x="169.6" y="90.9">P14</text>
<text x="101" y="101.1">P11</text>
<text x="107.4" y="97.5">D02</text>
<text x="107.4" y="100.1">D03</text>
<text x="153.1" y="97.5">D02</text>
<text x="153.1" y="100.1">D04</text>
<text x="192.4" y="101.1">P15</text>
<text x="84.6" y="107.7">D02</text>
<text x="176" y="107.7">D01</text>
<text x="78.1" y="111.2">P10</text>
<text x="84.6" y="110.2">D03</text>
<text x="84.6" y="112.7">D04</text>
<text x="176" y="110.2">D02</text>
<text x="176" y="112.7">D04</text>
<text x="215.3" y="111.2">P16</text>
<text x="61.7" y="117.8">D03</text>
<text x="198.9" y="117.8">D01</text>
<text x="55.3" y="121.4">P9</text>
<text x="61.7" y="120.4">D04</text>
<text x="198.9" y="120.4">D02</text>
<text x="238.1" y="121.4">P1</text>
<text x="38.9" y="128">D03</text>
<text x="78.1" y="131.5">P8</text>
<text x="215.3" y="131.5">P2</text>
<text x="221.7" y="128">D01</text>
<text x="61.7" y="138.1">D00</text>
<text x="61.7" y="140.7">D03</text>
<text x="101" y="141.7">P7</text>
<text x="192.4" y="141.7">P3</text>
<text x="198.9" y="138.1">D01</text>
<text x="198.9" y="140.7">D04</text>
<text x="84.6" y="148.3">D00</text>
<text x="176" y="148.3">D00</text>
<text x="84.6" y="150.8">D03</text>
<text x="84.6" y="153.4">D04</text>
<text x="123.9" y="151.9">P6</text>
<text x="169.6" y="151.9">P4</text>
<text x="176" y="150.8">D01</text>
<text x="176" y="153.4">D04</text>
<text x="107.4" y="158.5">D00</text>
<text x="107.4" y="161">D04</text>
<text x="153.1" y="161">D01</text>
<text x="153.1" y="158.5">D00</text>
<text x="146.7" y="162">P5</text>
<text x="130.3" y="168.6">D00</text>
</g>
</svg>
